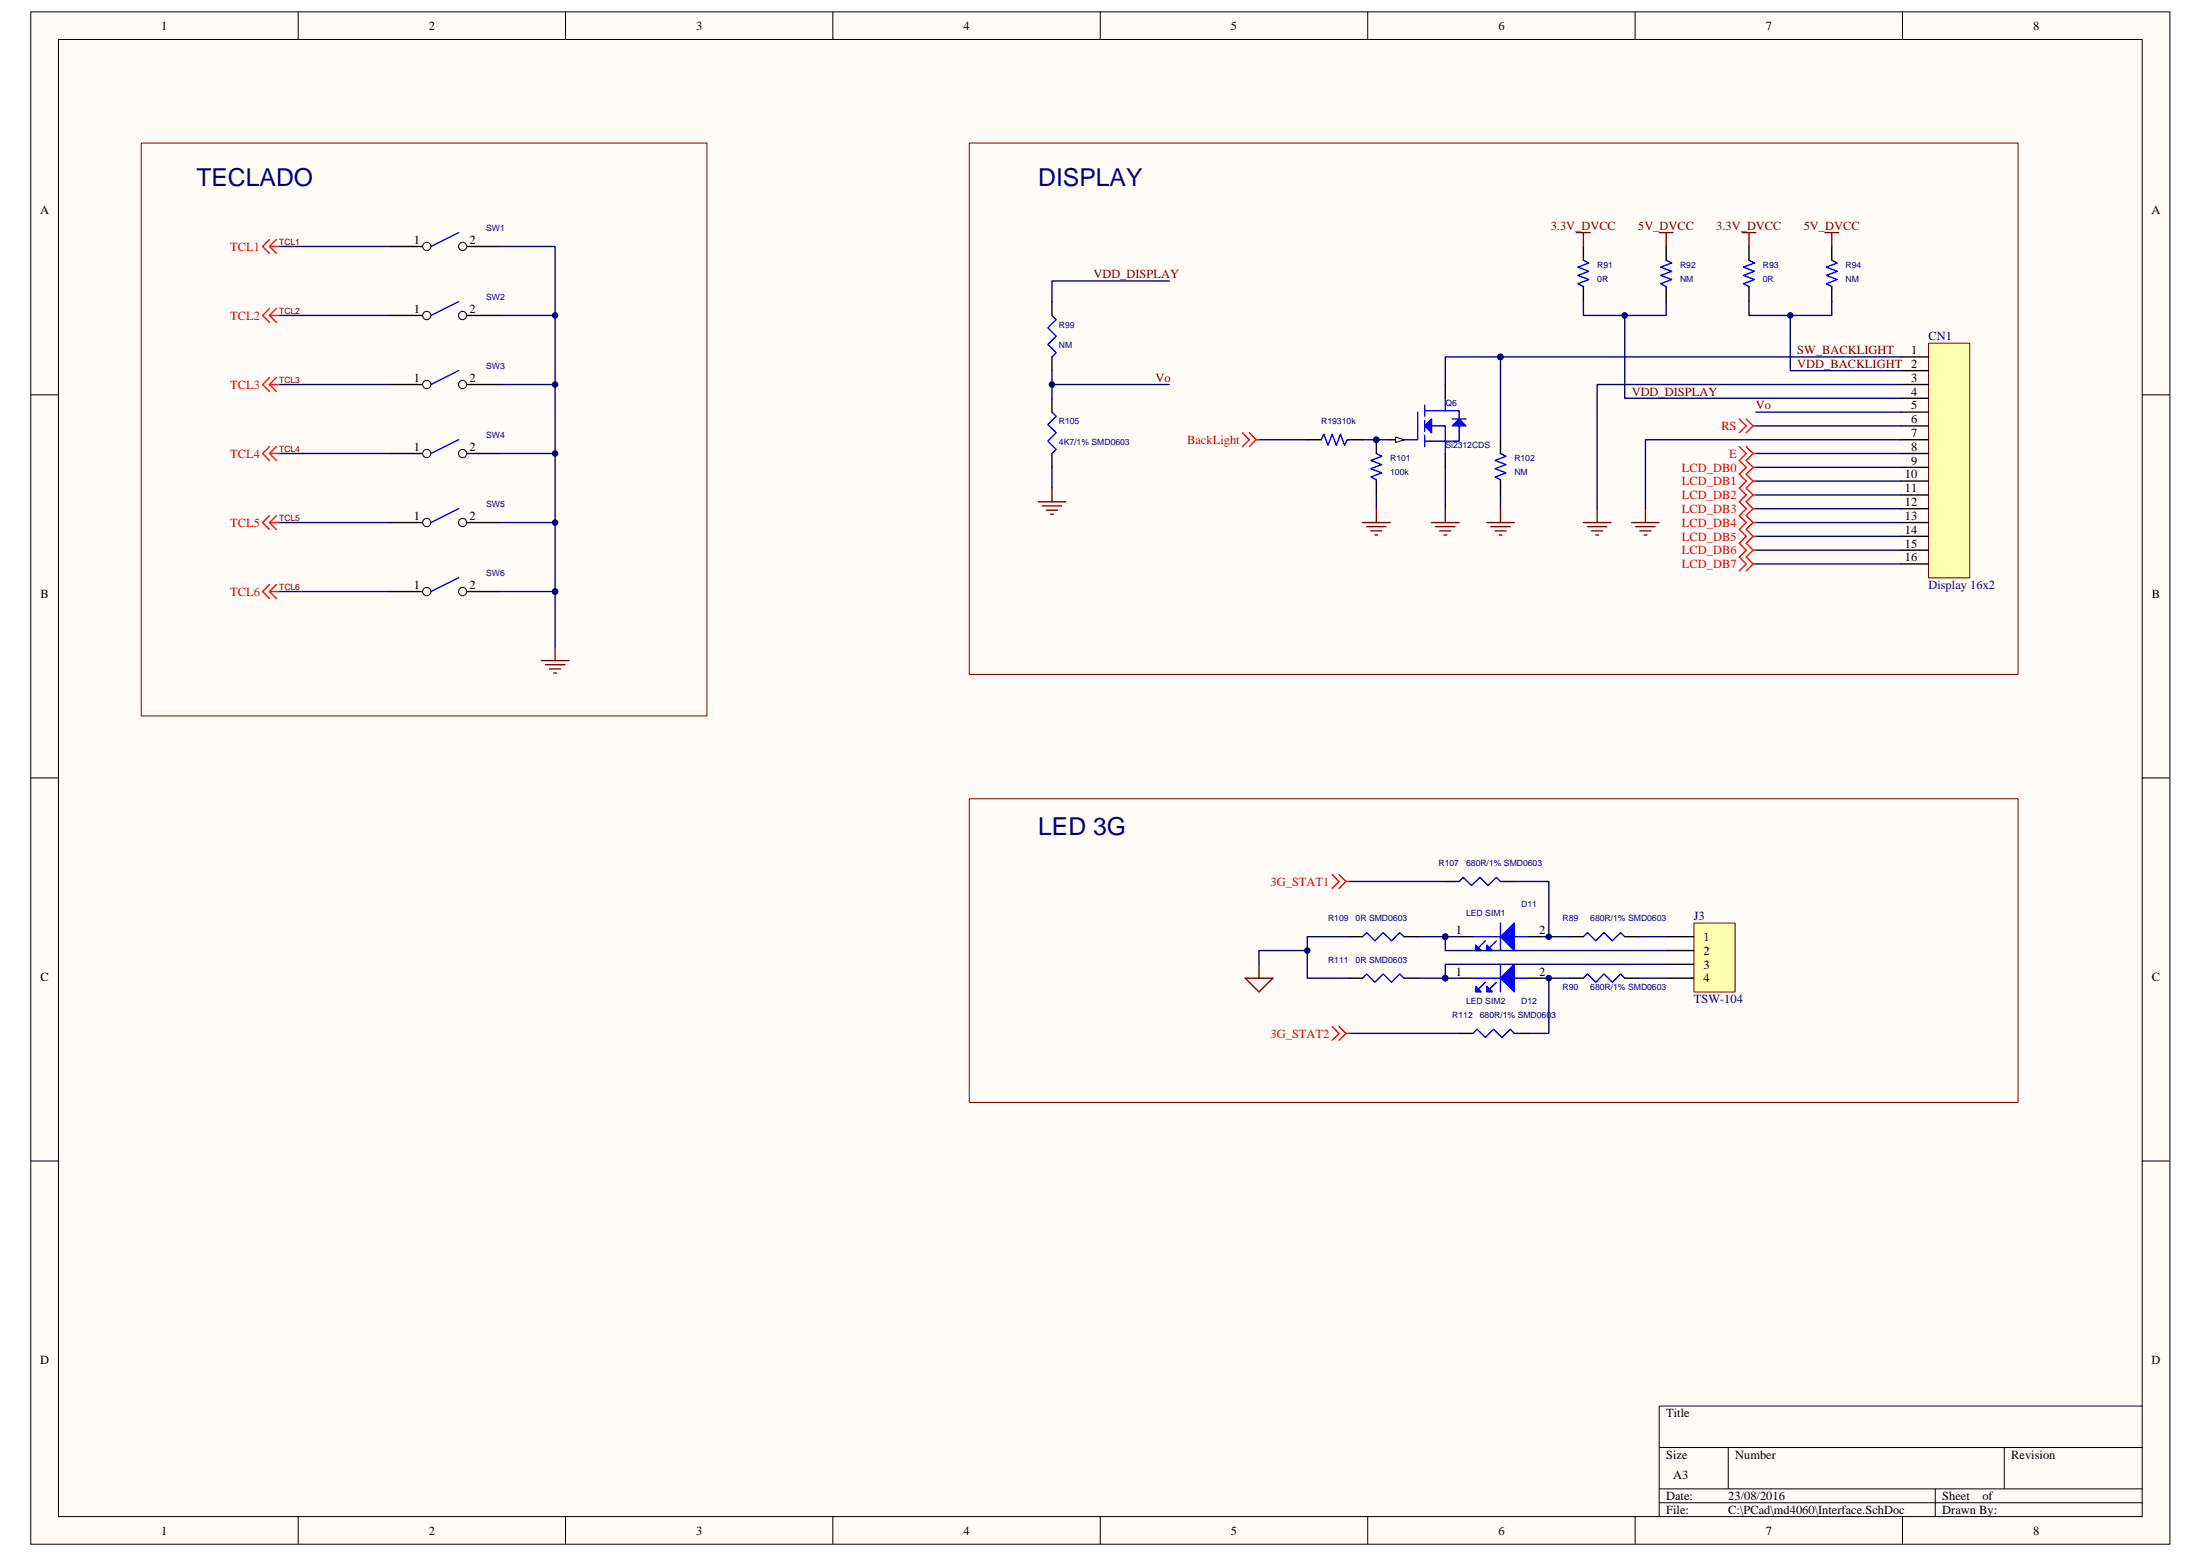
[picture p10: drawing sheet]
<svg xmlns="http://www.w3.org/2000/svg" width="420mm" height="297mm" viewBox="0 0 420 297" stroke-linecap="round" stroke-linejoin="round" font-family="sans-serif">
<path d="M5.9 2.3h408.5v292.5h-408.5z" fill="#fffcf8"/>
<path d="M5.9 2.3h408.5v292.5h-408.5z" fill="none" stroke="#000" stroke-width=".19"/>
<path d="M11.2 7.6h397.9v281.9h-397.9z" fill="#fffcf8"/>
<g fill="none" stroke="#000" stroke-width=".19">
<path d="M11.2 7.5h397.9v282h-397.9zM56.9 2.2v5.3M108 2.2v5.3M159.1 2.2v5.3M210.1 2.2v5.3M261.2 2.2v5.3M312.3 2.2v5.3M363.3 2.2v5.3M5.9 75.4h5.2M409.1 75.4h5.3M5.9 148.5h5.2M409.1 148.5h5.3"/>
<path d="M5.9 221.6h5.2M409.1 221.6h5.3M316.9 276.3h92.2M330.1 276.3v7.9M382.8 276.3v7.9M409.1 268.4h-92.2v21.1M56.9 289.5v5.3M108 289.5v5.3M159.1 289.5v5.3M210.1 289.5v5.3M261.2 289.5v5.3M312.3 289.5v5.3"/>
<path d="M316.9 284.2h92.2M316.9 286.9h92.2M363.3 289.5v5.3M369.6 284.2v5.3"/>
</g>
<path d="M95.5 60.2h10.5M95.5 86.6h10.5" fill="none" stroke="#000080" stroke-width=".26"/>
<g fill="#000080" stroke="#000080" stroke-width=".19">
<circle cx="106" cy="86.6" r=".52"/>
<circle cx="106" cy="60.2" r=".52"/>
</g>
<path d="M87.6 83.9l-5.3 2.7" fill="none" stroke="#00f" stroke-width=".26"/>
<path d="M74.4 86.6h7.9" fill="none" stroke="#000" stroke-width=".26"/>
<circle cx="81.5" cy="86.6" r=".79" fill="#fffcf8" stroke="#000" stroke-width=".19"/>
<path d="M87.6 86.6h7.9" fill="none" stroke="#000" stroke-width=".26"/>
<circle cx="88.3" cy="86.6" r=".78" fill="#fffcf8" stroke="#000" stroke-width=".19"/>
<path d="M87.6 57.6l-5.3 2.6" fill="none" stroke="#00f" stroke-width=".26"/>
<path d="M74.4 60.2h7.9" fill="none" stroke="#000" stroke-width=".26"/>
<circle cx="81.5" cy="60.2" r=".79" fill="#fffcf8" stroke="#000" stroke-width=".19"/>
<path d="M87.6 60.2h7.9" fill="none" stroke="#000" stroke-width=".26"/>
<circle cx="88.3" cy="60.2" r=".78" fill="#fffcf8" stroke="#000" stroke-width=".19"/>
<path d="M87.6 70.8l-5.3 2.6" fill="none" stroke="#00f" stroke-width=".26"/>
<path d="M74.4 73.4h7.9" fill="none" stroke="#000" stroke-width=".26"/>
<circle cx="81.5" cy="73.4" r=".79" fill="#fffcf8" stroke="#000" stroke-width=".19"/>
<path d="M87.6 73.4h7.9" fill="none" stroke="#000" stroke-width=".26"/>
<circle cx="88.3" cy="73.4" r=".78" fill="#fffcf8" stroke="#000" stroke-width=".19"/>
<path d="M87.6 44.4l-5.3 2.7" fill="none" stroke="#00f" stroke-width=".26"/>
<path d="M74.4 47.1h7.9" fill="none" stroke="#000" stroke-width=".26"/>
<circle cx="81.5" cy="47" r=".79" fill="#fffcf8" stroke="#000" stroke-width=".19"/>
<path d="M87.6 47.1h7.9" fill="none" stroke="#000" stroke-width=".26"/>
<circle cx="88.3" cy="47" r=".78" fill="#fffcf8" stroke="#000" stroke-width=".19"/>
<path d="M87.6 97.1l-5.3 2.7" fill="none" stroke="#00f" stroke-width=".26"/>
<path d="M74.4 99.8h7.9" fill="none" stroke="#000" stroke-width=".26"/>
<circle cx="81.5" cy="99.7" r=".79" fill="#fffcf8" stroke="#000" stroke-width=".19"/>
<path d="M87.6 99.8h7.9" fill="none" stroke="#000" stroke-width=".26"/>
<circle cx="88.3" cy="99.7" r=".78" fill="#fffcf8" stroke="#000" stroke-width=".19"/>
<path d="M87.6 110.3l-5.3 2.6" fill="none" stroke="#00f" stroke-width=".26"/>
<path d="M74.4 112.9h7.9" fill="none" stroke="#000" stroke-width=".26"/>
<circle cx="81.5" cy="112.9" r=".79" fill="#fffcf8" stroke="#000" stroke-width=".19"/>
<path d="M87.6 112.9h7.9" fill="none" stroke="#000" stroke-width=".26"/>
<circle cx="88.3" cy="112.9" r=".78" fill="#fffcf8" stroke="#000" stroke-width=".19"/>
<path d="M103.4 126.1h5.3M104.2 126.9h3.7M105 127.7h2.1M105.8 128.5h.5M106 123.5v2.6" fill="none" stroke="#800000" stroke-width=".26"/>
<path d="M53.3 47.1h21.1M53.3 73.4h21.1M53.3 60.2h21.1M53.3 86.6h21.1M53.3 99.8h21.1M53.3 112.9h21.1" fill="none" stroke="#000080" stroke-width=".26"/>
<path d="M368.3 65.5h7.9v44.8h-7.9z" fill="#ffffb0"/>
<path d="M368.3 65.5h7.9v44.8h-7.9z" fill="none" stroke="#800000" stroke-width=".19"/>
<g fill="none" stroke="#000" stroke-width=".26">
<path d="M363 68.1h5.3M363 70.8h5.3M363 73.4h5.3M363 76h5.3M363 78.7h5.3M363 81.3h5.3M363 83.9h5.3M363 86.6h5.3M363 89.2h5.3M363 91.8h5.3M363 94.5h5.3M363 97.1h5.3"/>
<path d="M363 99.8h5.3M363 102.4h5.3M363 105h5.3M363 107.7h5.3"/>
</g>
<g fill="none" stroke="#000080" stroke-width=".26">
<path d="M335.3 78.7h27.7M262.9 94.5v2.6M276 89.2v7.9M286.6 94.5v2.6M335.3 81.3h27.7M335.3 86.6h27.7M335.3 97.1h27.7M335.3 99.8h27.7M335.3 89.2h27.7M335.3 94.5h27.7M335.3 91.8h27.7M335.3 107.7h27.7"/>
<path d="M335.3 105h27.7M335.3 102.4h27.7"/>
</g>
<path d="M273.4 80v2.6l-1.3-1.3z" fill="#00f"/>
<path d="M272.1 81.3l1.3-1.3v2.6z" fill="none" stroke="#00f" stroke-width=".26"/>
<path d="M277.4 81.3l1.3-1.3 1.3 1.3z" fill="#00f"/>
<path d="M270.8 78.7v5.2h-2.7M272.1 78.4h6.6v1.6M272.1 77.3v2.2M276 76v2.4M277.4 80h2.6M278.7 80l1.3 1.3h-2.6zM272.1 80.2v2.2M272.1 83.1v2.2M273.4 81.3h2.6v5.3M278.7 81.3v2.9h-6.6" fill="none" stroke="#00f" stroke-width=".26"/>
<path d="M276 73.4v2.6M265.5 83.9h2.6" fill="none" stroke="#000" stroke-width=".26"/>
<path d="M266.5 83.4l1.6 .5-1.6 .6z" fill="#fffcf8"/>
<path d="M266.5 83.4l1.6 .5-1.6 .6z" fill="none" stroke="#000" stroke-width=".19"/>
<g fill="none" stroke="#000" stroke-width=".26">
<path d="M200.9 57.6v2.6M302.4 47.1v2.6M302.4 54.9v2.7M318.2 47.1v2.6M318.2 54.9v2.7M334 47.1v2.6M334 54.9v2.7M349.8 47.1v2.6M349.8 54.9v2.7M200.9 68.1v2.7M200.9 76v2.7M200.9 86.6v2.6"/>
<path d="M249.7 83.9h2.6M257.6 83.9h2.6M262.9 83.9v2.7M262.9 91.8v2.7M276 86.6v2.6M286.6 83.9v2.7M286.6 91.8v2.7"/>
</g>
<path d="M302.4 49.7l1 .5-2.1 .8 2.1 .8-2.1 .8 2.1 .8-2.1 .8 1.1 .5v.2M318.2 49.7l1.1 .5-2.1 .8 2.1 .8-2.1 .8 2.1 .8-2.1 .8 1 .5v.2M334 49.7l1.1 .5-2.1 .8 2.1 .8-2.1 .8 2.1 .8-2.1 .8 1 .5v.2M349.8 49.7l1.1 .5-2.1 .8 2.1 .8-2.1 .8 2.1 .8-2.1 .8 1 .5v.2M200.9 60.2l.8 .8-1.6 1.6 1.6 1.6-1.6 1.6 1.6 1.5-.8 .8M200.9 78.7l.8 .8-1.6 1.5 1.6 1.6-1.6 1.6 1.6 1.6-.8 .8M252.3 83.9l.5-1 .8 2.1 .8-2.1 .8 2.1 .8-2.1 .8 2.1 .5-1.1h.3M262.9 86.6l1 .5-2.1 .8 2.1 .8-2.1 .8 2.1 .8-2.1 .8 1.1 .5v.2M286.6 86.6l1 .5-2.1 .8 2.1 .8-2.1 .8 2.1 .8-2.1 .8 1.1 .5v.2" fill="none" stroke="#00f" stroke-width=".26"/>
<g fill="#000080" stroke="#000080" stroke-width=".19">
<circle cx="262.8" cy="83.9" r=".52"/>
<circle cx="286.6" cy="68.1" r=".52"/>
<circle cx="341.9" cy="60.2" r=".52"/>
<circle cx="310.3" cy="60.2" r=".52"/>
<circle cx="200.9" cy="73.4" r=".52"/>
</g>
<g fill="none" stroke="#000080" stroke-width=".26">
<path d="M223.3 53.6h-22.4v4M302.4 57.6v2.6h15.8v-2.6M334 57.6v2.6h15.8v-2.6M200.9 70.8v5.2M200.9 73.4h22.4M276 73.4v-5.3h10.6v15.8M286.6 68.1h76.4M310.3 60.2v15.8h52.7M341.9 60.2v10.6h21.1M363 73.4h-58v23.7M200.9 89.2v4M240.4 83.9h9.3"/>
<path d="M260.2 83.9h5.3M363 83.9h-48.7v13.2M294.5 186.7h5.3"/>
</g>
<g fill="none" stroke="#800000" stroke-width=".26">
<path d="M301.1 44.4h2.6M302.4 44.4v2.7M316.9 44.4h2.6M318.2 44.4v2.7M332.7 44.4h2.6M334 44.4v2.7M348.5 44.4h2.6M349.8 44.4v2.7M198.3 95.8h5.2M199.1 96.6h3.7M199.9 97.4h2.1M200.6 98.2h.6"/>
<path d="M200.9 93.2v2.6M260.2 99.8h5.3M262.9 97.1v2.7M273.4 99.8h5.3M276 97.1v2.7M283.9 99.8h5.3M286.6 97.1v2.7M302.4 99.8h5.3M305 97.1v2.7M311.6 99.8h5.3M314.3 97.1v2.7M261 100.5h3.7"/>
<path d="M261.8 101.3h2.1M262.6 102.1h.5M274.2 100.5h3.7M275 101.3h2.1M275.8 102.1h.5M284.7 100.5h3.7M285.5 101.3h2.1M286.3 102.1h.5M303.2 100.5h3.7M304 101.3h2.1M304.8 102.1h.5M312.4 100.5h3.7"/>
<path d="M313.2 101.3h2.1M314 102.1h.5"/>
</g>
<path d="M185.1 27.3h200.3v101.5h-200.3z" fill="none" stroke="#800000" stroke-width=".19"/>
<path d="M286.6 186.7l2.6-2.6v5.3z" fill="#00f"/>
<path d="M286.6 186.7l2.6-2.6v5.3z" fill="none" stroke="#00f" stroke-width=".26"/>
<path d="M283.9 188.3l1.1 1.1h-1.1z" fill="#00f"/>
<path d="M283.9 188.3l1.1 1.1h-1.1z" fill="none" stroke="#00f" stroke-width=".26"/>
<path d="M281.8 188.3l1.1 1.1h-1.1z" fill="#00f"/>
<path d="M281.3 186.7h5.3M281.8 188.3l1.1 1.1h-1.1zM283.7 187.5l-1.3 1.3M285.8 187.5l-1.3 1.3M286.6 184.1v5.3M289.2 186.7h2.6" fill="none" stroke="#00f" stroke-width=".26"/>
<path d="M278.7 186.7h2.6M291.8 186.7h2.7" fill="none" stroke="#000" stroke-width=".26"/>
<path d="M286.6 178.8l2.6-2.6v5.3z" fill="#00f"/>
<path d="M286.6 178.8l2.6-2.6v5.3z" fill="none" stroke="#00f" stroke-width=".26"/>
<path d="M283.9 180.4l1.1 1.1h-1.1z" fill="#00f"/>
<path d="M283.9 180.4l1.1 1.1h-1.1z" fill="none" stroke="#00f" stroke-width=".26"/>
<path d="M281.8 180.4l1.1 1.1h-1.1z" fill="#00f"/>
<path d="M281.3 178.8h5.3M283.7 179.6l-1.3 1.3M285.8 179.6l-1.3 1.3M286.6 176.2v5.3M289.2 178.8h2.6M302.4 178.8l.8-.8 1.6 1.6 1.5-1.6 1.6 1.6 1.6-1.6 .8 .8M281.8 180.4l1.1 1.1h-1.1zM302.4 186.7l.8-.8 1.6 1.6 1.5-1.6 1.6 1.6 1.6-1.6 .8 .8" fill="none" stroke="#00f" stroke-width=".26"/>
<path d="M278.7 178.8h2.6M291.8 178.8h2.7M299.8 178.8h2.6M310.3 178.8h2.6M299.8 186.7h2.6M310.3 186.7h2.6" fill="none" stroke="#000" stroke-width=".26"/>
<path d="M294.5 178.8h5.3" fill="none" stroke="#000080" stroke-width=".26"/>
<path d="M323.5 176.2h7.9v13.2h-7.9z" fill="#ffffb0"/>
<path d="M27 27.3h108v109.4h-108zM185.1 152.5h200.3v58h-200.3zM323.5 176.2h7.9v13.2h-7.9z" fill="none" stroke="#800000" stroke-width=".19"/>
<path d="M257.6 178.8h2.6M268.1 178.8h2.7M276 168.3h2.7M286.6 168.3h2.6M318.2 178.8h5.3M257.6 186.7h2.6M268.1 186.7h2.7M278.7 197.3h2.6M289.2 197.3h2.6M318.2 181.5h5.3M318.2 184.1h5.3M318.2 186.7h5.3" fill="none" stroke="#000" stroke-width=".26"/>
<g fill="none" stroke="#000080" stroke-width=".26">
<path d="M95.5 47.1h10.5v65.8h-10.5M95.5 73.4h10.5M95.5 99.8h10.5M106 112.9v10.6M257.6 168.3h18.4M257.6 178.8h-7.9v7.9h7.9M270.8 178.8h5.2M278.7 178.8h-2.7v2.7h42.2M289.2 168.3h6.6v10.5M312.9 178.8h5.3M249.7 181.5h-9.3v2.6M257.6 197.3h21.1"/>
<path d="M270.8 186.7h5.2M295.8 186.7v10.6h-4M312.9 186.7h5.3M318.2 184.1h-42.2v2.6h2.7"/>
</g>
<g fill="#000080" stroke="#000080" stroke-width=".19">
<circle cx="276" cy="178.8" r=".52"/>
<circle cx="276" cy="186.7" r=".52"/>
<circle cx="295.8" cy="178.8" r=".52"/>
<circle cx="295.8" cy="186.7" r=".52"/>
<circle cx="106" cy="73.4" r=".52"/>
<circle cx="106" cy="99.8" r=".52"/>
<circle cx="106" cy="112.9" r=".52"/>
<circle cx="249.7" cy="181.5" r=".52"/>
</g>
<path d="M260.2 178.8l.8-.8 1.6 1.6 1.6-1.6 1.6 1.6 1.5-1.6 .8 .8M278.7 168.3l.8-.8 1.5 1.6 1.6-1.6 1.6 1.6 1.6-1.6 .8 .8M260.2 186.7l.8-.8 1.6 1.6 1.6-1.6 1.6 1.6 1.5-1.6 .8 .8M281.3 197.3l.8-.8 1.6 1.6 1.6-1.6 1.5 1.6 1.6-1.6 .8 .8" fill="none" stroke="#00f" stroke-width=".26"/>
<path d="M237.8 186.7h5.3l-2.7 2.7zM240.4 184.1v2.6" fill="none" stroke="#800000" stroke-width=".26"/>
<g fill="none" stroke="#f00" stroke-width=".26">
<path d="M51.5 45.7l-1.3 1.4 1.3 1.3M51.5 58.9l-1.3 1.3 1.3 1.3M51.5 47.1l1.3 1.3M51.5 47.1h1.8M52.8 45.7l-1.3 1.4M52.8 58.9l-1.3 1.3M51.5 72.1l-1.3 1.3 1.3 1.3M51.5 60.2l1.3 1.3M51.5 73.4l1.3 1.3M51.5 60.2h1.8M51.5 73.4h1.8M52.8 72.1l-1.3 1.3"/>
<path d="M332.2 80l1.3 1.3-1.3 1.3M333.5 80l1.3 1.3M51.5 85.3l-1.3 1.3 1.3 1.3M51.5 98.4l-1.3 1.4 1.3 1.3M51.5 86.6l1.3 1.3M51.5 99.8l1.3 1.3M51.5 86.6h1.8M51.5 99.8h1.8M52.8 85.3l-1.3 1.3M52.8 98.4l-1.3 1.4M237.3 82.6l1.3 1.3-1.3 1.4M238.6 82.6l1.3 1.3"/>
<path d="M239.9 83.9l-1.3 1.4M239.9 83.9h.5M332.2 85.3l1.3 1.3-1.3 1.3 1.3 1.3-1.3 1.3 1.3 1.3-1.3 1.4 1.3 1.3-1.3 1.3 1.3 1.3-1.3 1.3 1.3 1.4-1.3 1.3 1.3 1.3-1.3 1.3 1.3 1.3-1.3 1.3 1.3 1.4-1.3 1.3M333.5 85.3l1.3 1.3M334.8 86.6h.5M334.8 99.8h.5M334.8 89.2l-1.3 1.3 1.3 1.3M334.8 86.6l-1.3 1.3 1.3 1.3M334.8 89.2h.5M334.8 91.8l-1.3 1.4 1.3 1.3M334.8 91.8h.5M334.8 94.5l-1.3 1.3 1.3 1.3"/>
<path d="M334.8 94.5h.5M334.8 97.1l-1.3 1.3 1.3 1.4M334.8 97.1h.5M334.8 99.8l-1.3 1.3 1.3 1.3M334.8 81.3l-1.3 1.3M334.8 81.3h.5M51.5 111.6l-1.3 1.3 1.3 1.4M51.5 112.9l1.3 1.4M51.5 112.9h1.8M52.8 111.6l-1.3 1.3M334.8 102.4l-1.3 1.3 1.3 1.3M334.8 102.4h.5"/>
<path d="M334.8 105l-1.3 1.3 1.3 1.4M334.8 105h.5M334.8 107.7l-1.3 1.3M334.8 107.7h.5M254.4 167l1.3 1.3-1.3 1.3M255.7 167l1.4 1.3M257.1 168.3l-1.4 1.3M257.1 168.3h.5M254.4 195.9l1.3 1.4-1.3 1.3M255.7 195.9l1.4 1.4M257.1 197.3l-1.4 1.3M257.1 197.3h.5"/>
</g>
<g font-size="4.7" fill="#000080">
<text x="37.5" y="35.5">TECLADO</text>
<text x="198.3" y="35.5">DISPLAY</text>
<text x="198.3" y="159.4">LED 3G</text>
</g>
<g font-size="2.4">
<text x="30.8" y="5.7">1</text>
<text x="81.9" y="5.7">2</text>
<text x="133" y="5.7">3</text>
<text x="184" y="5.7">4</text>
<text x="235.1" y="5.7">5</text>
<text x="286.2" y="5.7">6</text>
<text x="337.2" y="5.7">7</text>
<text x="388.3" y="5.7">8</text>
<text x="7.7" y="40.9">A</text>
<text x="410.9" y="40.9">A</text>
<text x="79" y="46.5">1</text>
<text x="89.7" y="46.5">2</text>
<text x="79" y="59.7">1</text>
<text x="89.7" y="59.7">2</text>
<text x="365" y="67.6">1</text>
<text x="365" y="70.3">2</text>
<text x="79" y="72.9">1</text>
<text x="89.7" y="72.9">2</text>
<text x="365" y="72.9">3</text>
<text x="365" y="75.5">4</text>
<text x="365" y="78.2">5</text>
<text x="365" y="80.8">6</text>
<text x="365" y="83.4">7</text>
<text x="79" y="86.1">1</text>
<text x="89.7" y="86.1">2</text>
<text x="365" y="86.1">8</text>
<text x="365" y="88.7">9</text>
<text x="363.8" y="91.3">10</text>
<text x="363.8" y="94">11</text>
<text x="79" y="99.3">1</text>
<text x="89.7" y="99.3">2</text>
<text x="363.8" y="96.6">12</text>
<text x="363.8" y="99.3">13</text>
<text x="363.8" y="101.9">14</text>
<text x="363.8" y="104.5">15</text>
<text x="363.8" y="107.1">16</text>
<text x="79" y="112.4">1</text>
<text x="89.7" y="112.4">2</text>
<text x="7.7" y="114.1">B</text>
<text x="411" y="114.1">B</text>
<text x="278" y="178.3">1</text>
<text x="294" y="178.3">2</text>
<text x="325.3" y="179.6">1</text>
<text x="325.3" y="182.3">2</text>
<text x="325.3" y="184.9">3</text>
<text x="7.7" y="187.2">C</text>
<text x="278" y="186.2">1</text>
<text x="294" y="186.2">2</text>
<text x="325.3" y="187.5">4</text>
<text x="411" y="187.2">C</text>
<text x="7.7" y="260.4">D</text>
<text x="410.9" y="260.4">D</text>
<text x="318.2" y="270.6">Title</text>
<text x="318.2" y="278.5">Size</text>
<text x="331.4" y="278.5">Number</text>
<text x="384.1" y="278.5">Revision</text>
<text x="318.2" y="286.4">Date:</text>
<text x="319.5" y="282.4">A3</text>
<text x="330.1" y="286.4">23/08/2016</text>
<text x="370.9" y="286.4">Sheet</text>
<text x="378.6" y="286.4">of</text>
<text x="30.8" y="292.9">1</text>
<text x="81.9" y="292.9">2</text>
<text x="133" y="292.9">3</text>
<text x="184" y="292.9">4</text>
<text x="235.1" y="292.9">5</text>
<text x="286.2" y="292.9">6</text>
<text x="318.2" y="289">File:</text>
<text x="330.1" y="289">C:\PCad\md4060\Interface.SchDoc</text>
<text x="337.2" y="292.9">7</text>
<text x="370.9" y="289">Drawn By:</text>
<text x="388.3" y="292.9">8</text>
</g>
<g font-size="2.4" fill="#f00">
<text x="44" y="47.9">TCL1</text>
<text x="44" y="61">TCL2</text>
<text x="44" y="74.2">TCL3</text>
<text x="328.7" y="82.1">RS</text>
<text x="44" y="87.4">TCL4</text>
<text x="226.7" y="84.8">BackLight</text>
<text x="330.2" y="87.4">E</text>
<text x="321.2" y="90">LCD_DB0</text>
<text x="321.2" y="92.7">LCD_DB1</text>
<text x="321.2" y="95.3">LCD_DB2</text>
<text x="44" y="100.6">TCL5</text>
<text x="321.2" y="97.9">LCD_DB3</text>
<text x="321.2" y="100.6">LCD_DB4</text>
<text x="321.2" y="103.2">LCD_DB5</text>
<text x="321.2" y="105.8">LCD_DB6</text>
<text x="44" y="113.7">TCL6</text>
<text x="321.2" y="108.5">LCD_DB7</text>
<text x="242.7" y="169.1">3G_STAT1</text>
<text x="242.7" y="198.1">3G_STAT2</text>
</g>
<g font-size="2.4" fill="#800000">
<text x="296.2" y="43.9">3.3V_DVCC</text>
<text x="312.9" y="43.9">5V_DVCC</text>
<text x="327.8" y="43.9">3.3V_DVCC</text>
<text x="344.5" y="43.9">5V_DVCC</text>
<text x="208.8" y="53.1">VDD_DISPLAY</text>
<text x="343.2" y="70.3">VDD_BACKLIGHT</text>
<text x="343.2" y="67.6">SW_BACKLIGHT</text>
<text x="220.7" y="72.9">Vo</text>
<text x="311.6" y="75.5">VDD_DISPLAY</text>
<text x="335.4" y="78.2">Vo</text>
</g>
<g font-size="2.4" fill="#000080">
<text x="368.3" y="65">CN1</text>
<text x="368.3" y="112.4">Display 16x2</text>
<text x="323.5" y="175.7">J3</text>
<text x="323.5" y="191.5">TSW-104</text>
</g>
<g font-size="1.7" fill="#800000">
<text x="53.3" y="46.7">TCL1</text>
<text x="53.3" y="59.9">TCL2</text>
<text x="53.3" y="73.1">TCL3</text>
<text x="53.3" y="86.2">TCL4</text>
<text x="53.3" y="99.4">TCL5</text>
<text x="53.3" y="112.6">TCL6</text>
</g>
<g font-size="1.7" fill="#000080">
<text x="92.8" y="44.1">SW1</text>
<text x="305" y="51.2">R91</text>
<text x="305" y="53.8">0R</text>
<text x="320.9" y="51.2">R92</text>
<text x="320.9" y="53.8">NM</text>
<text x="336.7" y="51.2">R93</text>
<text x="336.7" y="53.8">0R</text>
<text x="352.5" y="51.2">R94</text>
<text x="352.5" y="53.8">NM</text>
<text x="92.8" y="57.3">SW2</text>
<text x="202.2" y="62.5">R99</text>
<text x="92.8" y="70.4">SW3</text>
<text x="202.2" y="66.5">NM</text>
<text x="276" y="77.5">Q6</text>
<text x="92.8" y="83.6">SW4</text>
<text x="202.2" y="81">R105</text>
<text x="252.3" y="81">R19310k</text>
<text x="202.2" y="84.9">4K7/1% SMD0603</text>
<text x="265.5" y="88.1">R101</text>
<text x="276" y="85.4">Si2312CDS</text>
<text x="289.2" y="88.1">R102</text>
<text x="265.5" y="90.7">100k</text>
<text x="289.2" y="90.7">NM</text>
<text x="92.8" y="96.8">SW5</text>
<text x="92.8" y="110">SW6</text>
<text x="274.7" y="165.3">R107</text>
<text x="280" y="165.3">680R/1% SMD0603</text>
<text x="290.5" y="173.2">D11</text>
<text x="253.6" y="175.9">R109</text>
<text x="258.9" y="175.9">0R SMD0603</text>
<text x="280" y="174.8">LED SIM1</text>
<text x="298.4" y="175.9">R89</text>
<text x="303.7" y="175.9">680R/1% SMD0603</text>
<text x="253.6" y="183.7">R111</text>
<text x="258.9" y="183.7">0R SMD0603</text>
<text x="280" y="191.7">LED SIM2</text>
<text x="290.5" y="191.7">D12</text>
<text x="298.4" y="189">R90</text>
<text x="303.7" y="189">680R/1% SMD0603</text>
<text x="277.4" y="194.3">R112</text>
<text x="282.6" y="194.3">680R/1% SMD0603</text>
</g>
</svg>
